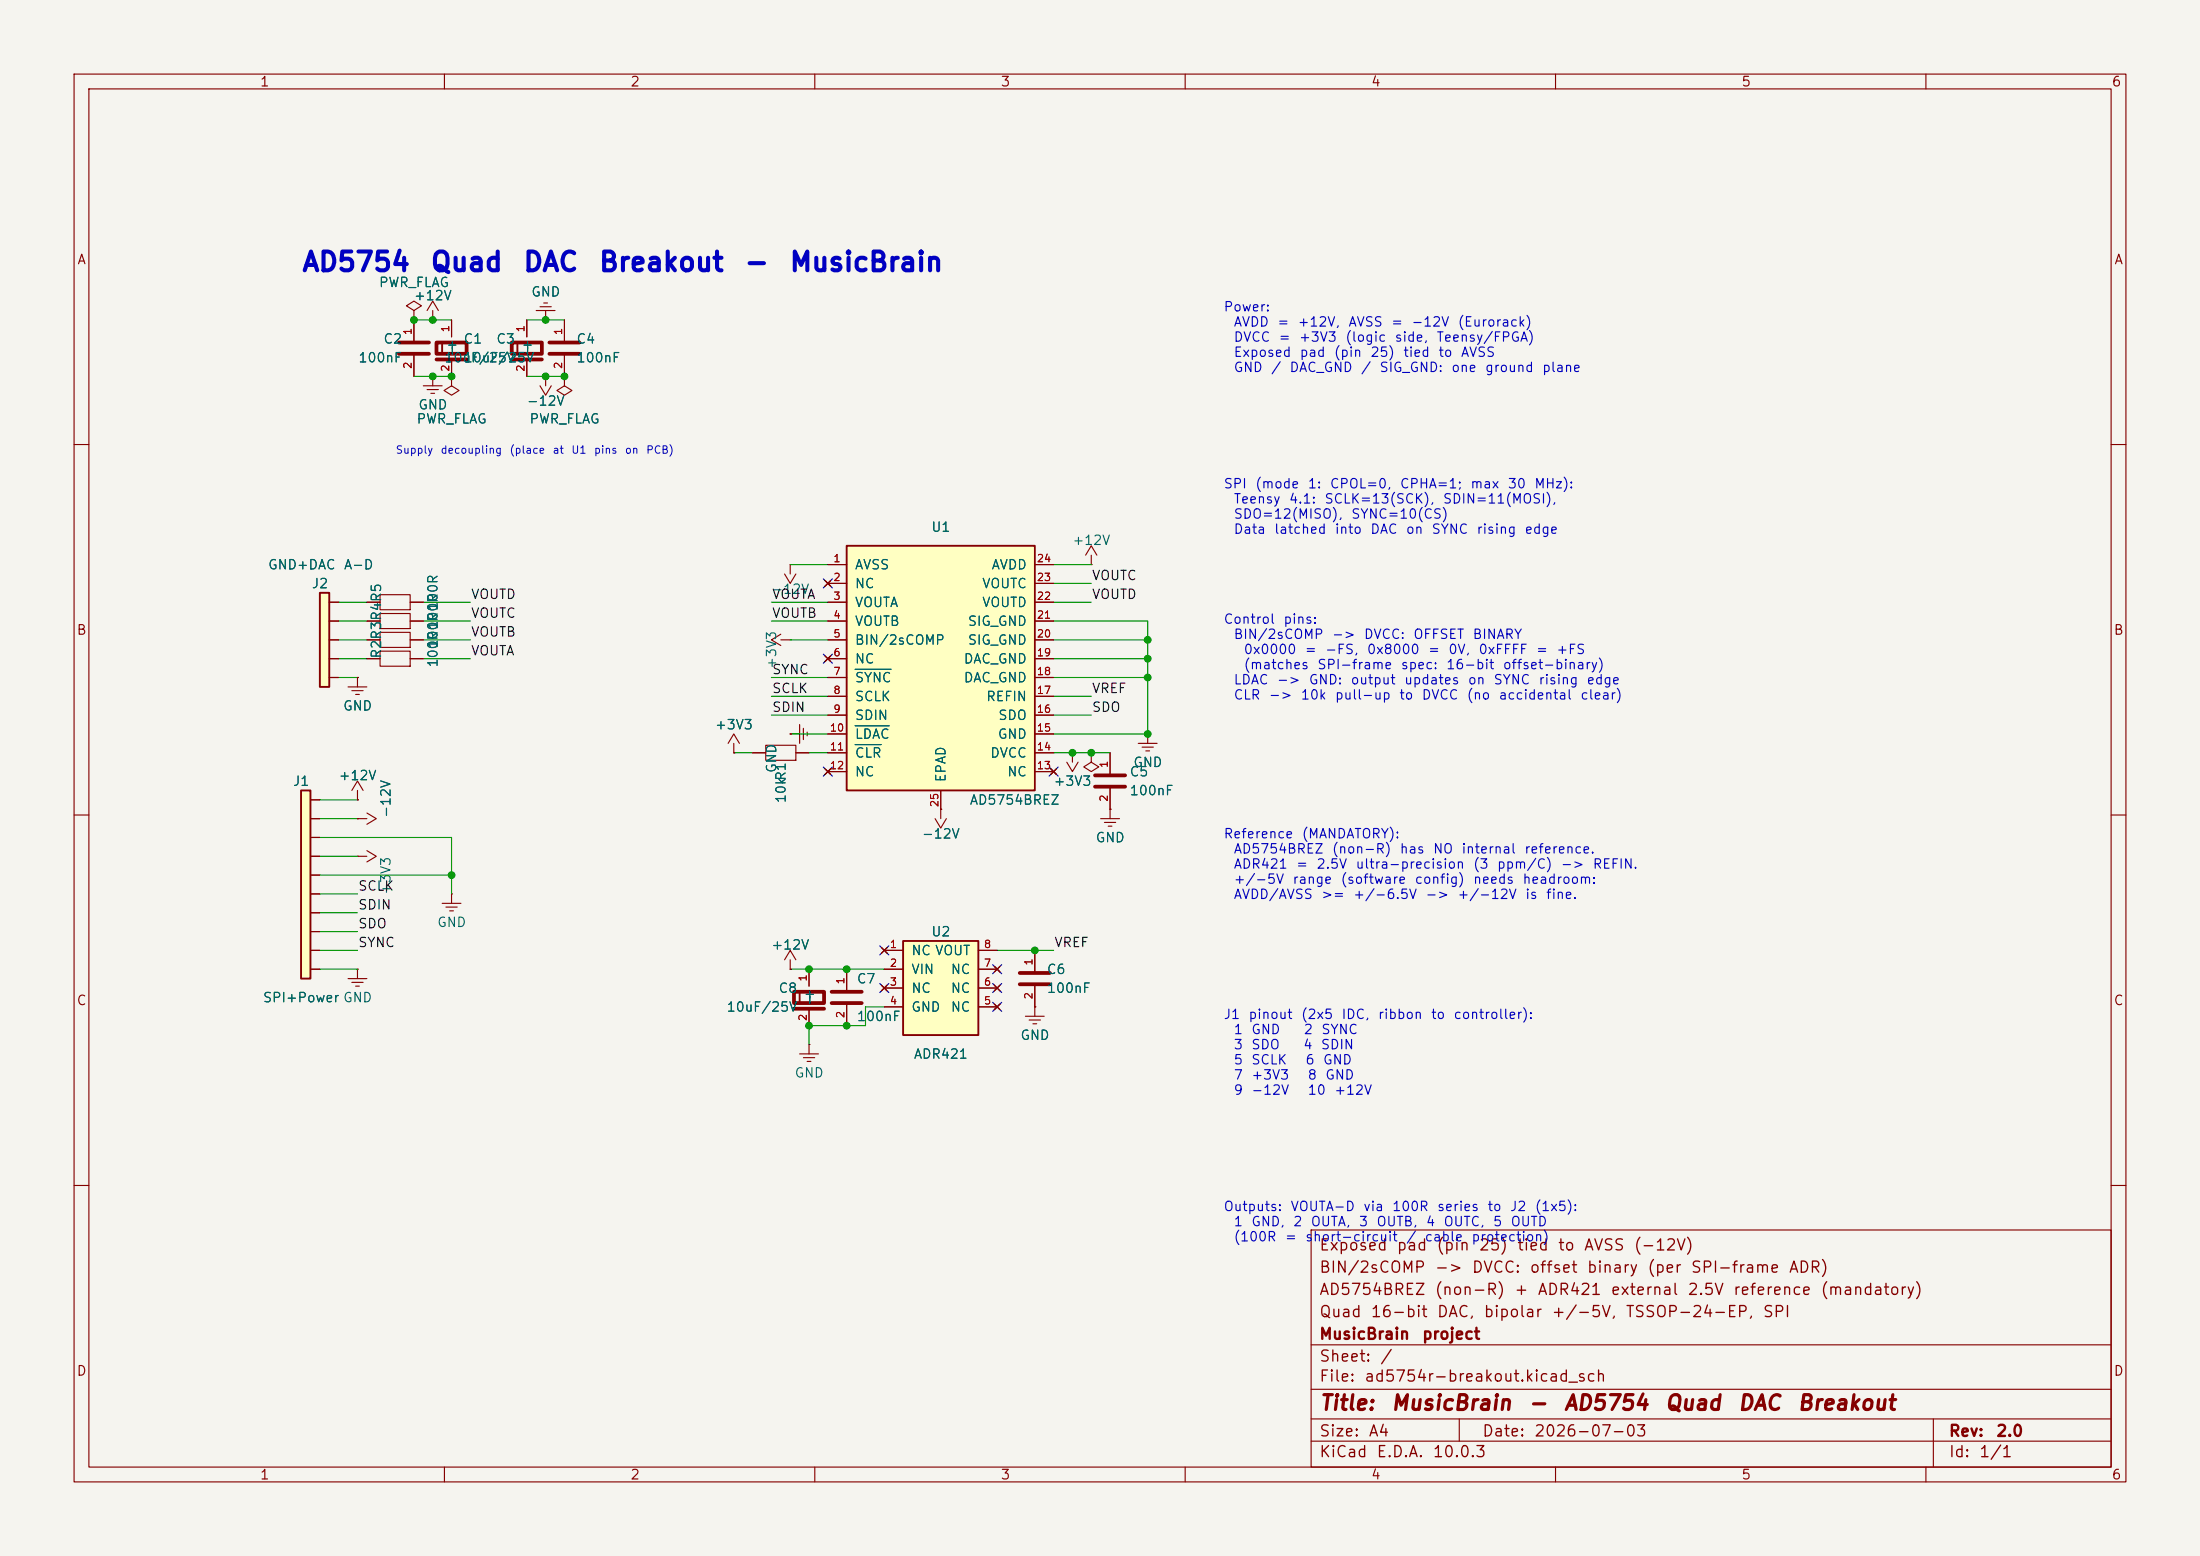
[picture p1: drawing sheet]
<svg xmlns="http://www.w3.org/2000/svg" width="297mm" height="210mm" viewBox="0 0 297 210" stroke-linecap="round" stroke-linejoin="round" font-family="sans-serif">
<path d="M0 0h297v210h-297z" fill="#f5f4ef" stroke="#f5f4ef" stroke-width=".14"/>
<g fill="none" stroke="#840000" stroke-width=".15">
<path d="M10 10h277v190h-277zM12 12h273v186h-273zM60 10v2M110 10v2M160 10v2M210 10v2M260 10v2M10 60h2M285 60h2M154.9 99.1h.1M154.9 99.1v1.2M10 110h2"/>
<path d="M48.3 110.5h.1M48.3 110.5h1.2M49.5 109.7l1.3 .8-1.3 .8M148.6 110.5h2.5M149.1 111h1.5M149.6 111.5h.5M149.9 109.2h.1M149.9 109.2v1.3M153.7 100.3h2.5M154.2 100.8h1.5M154.7 101.3h.5M285 110h2"/>
<path d="M10 160h2M177 166h108v32h-108zM285 160h2M60 198v2M110 198v2M160 198v2M177 194.5h108M177 191.5h108M177 187.5h108M177 181.5h108M197 191.5v3M210 198v2"/>
<path d="M260 198v2M261 191.5v6.5"/>
</g>
<path d="M43.2 80h1.2v12.7h-1.2z" fill="#ffffc2"/>
<path d="M43.2 80h1.2v12.7h-1.2z" fill="none" stroke="#840000" stroke-width=".25"/>
<path d="M44.4 91.4h1.3M44.4 88.9h1.3M44.4 86.4h1.3M44.4 83.8h1.3M44.4 81.3h1.3" fill="none" stroke="#840000" stroke-width=".15"/>
<path d="M114.3 73.7h25.4v33h-25.4z" fill="#ffffc2"/>
<path d="M59.7 46.2v1.6M69.8 46.2v1.6M114.3 73.7h25.4v33h-25.4z" fill="none" stroke="#840000" stroke-width=".25"/>
<g fill="none" stroke="#840000" stroke-width=".15">
<path d="M55.9 41.9l1-.6-1-.7-1 .7 1 .6v1.3M55.9 43.2h.1M57.1 52.1h2.6M57.7 52.6h1.5M58.2 53.1h.5M58.4 50.8h.1M58.4 50.8v1.3M61 50.8v1.3l1 .6-1 .6-1.1-.6 1.1-.6M61 50.8h.1M61 43.2v2.3M61 48.5v2.3M71.1 43.2v2.3"/>
<path d="M71.1 48.5v2.3M72.4 41.9h2.5M72.9 52.1l.8 1.2 .7-1.2M72.9 41.4h1.5M73.4 40.9h.5M73.7 50.8h.1M73.7 43.2h.1M73.7 41.9v1.3M73.7 50.8v1.3M76.2 50.8v1.3l1 .6-1 .6-1-.6 1-.6M76.2 50.8h.1M76.2 43.2v3"/>
<path d="M76.2 47.8v3M105.9 77.5l.8 1.2 .7-1.2M106.7 76.2h.1M106.7 76.2v1.3M111.4 78.4l.7 .7M111.8 76.2h2.5M111.8 78.7h2.5M112.1 78.4l-.7 .7M139.7 76.2h2.5M139.7 78.7h2.5M49.5 81.3h1.8M49.5 86.4h1.8"/>
<path d="M49.5 88.9h1.8M51.3 80.3h4.1v2h-4.1zM51.3 85.3h4.1v2.1h-4.1zM51.3 87.9h4.1v2h-4.1zM55.4 81.3h1.7M55.4 86.4h1.7M55.4 88.9h1.7M105.4 85.6l-1.3 .8 1.3 .7M105.4 86.4h1.3M106.7 86.4h.1M106.7 99.1h.1M106.7 99.1h1.2"/>
<path d="M107.9 97.8v2.5M108.5 98.3v1.5M109 98.8v.5M111.4 88.5l.7 .8M111.8 81.3h2.5M111.8 83.8h2.5M111.8 86.4h2.5M111.8 88.9h2.5M111.8 91.4h2.5M111.8 94h2.5M111.8 96.5h2.5M111.8 99.1h2.5"/>
<path d="M112.1 88.5l-.7 .8M139.7 81.3h2.5M139.7 83.8h2.5M139.7 86.4h2.5M139.7 88.9h2.5M139.7 91.4h2.5M139.7 94h2.5M139.7 96.5h2.5M139.7 99.1h2.5M47.5 106.7l.8-1.3 .7 1.3M48.3 108h.1M48.3 106.7v1.3"/>
<path d="M98.3 100.3l.8-1.2 .7 1.2M99.1 101.6h.1M99.1 100.3v1.3M101.6 101.6h1.8M103.4 100.6h4v2h-4zM107.4 101.6h1.8M111.4 103.8l.7 .7M111.8 101.6h2.5M111.8 104.1h2.5M112.1 103.8l-.7 .7M126.2 110.5l.8 1.3 .8-1.3M127 109.2h.1"/>
<path d="M127 106.7v3.8M139.7 101.6h2.5M139.7 104.1h2.5M141.9 103.8l.7 .7M142.6 103.8l-.7 .7M47 132.1h2.5M47.5 132.6h1.5M48 133.1h.5M48.3 130.8h.1M48.3 130.8v1.3"/>
</g>
<path d="M115.4 90.3h4.9M115.4 98h4.6M115.4 100.5h3.6" fill="none" stroke="#006464" stroke-width=".15"/>
<path d="M58.9 46.2h4.1v1.6h-4.1zM58.9 48.5h4.1M69.1 46.2h4.1v1.6h-4.1zM69.1 48.5h4.1M74.2 46.2h4M74.2 47.8h4" fill="none" stroke="#840000" stroke-width=".51"/>
<path d="M121.9 127h10.2v12.7h-10.2z" fill="#ffffc2"/>
<path d="M107.9 133.9v1.5M121.9 127h10.2v12.7h-10.2z" fill="none" stroke="#840000" stroke-width=".25"/>
<g fill="none" stroke="#840000" stroke-width=".15">
<path d="M55.9 43.2v3M55.9 47.8v3M47 92.7h2.5M47.5 93.2h1.5M48 93.7h.5M48.3 91.4h.1M48.3 91.4v1.3M48.3 115.6h.1M48.3 115.6h1.2M49.5 114.8l1.3 .8-1.3 .7M144 102.9l.8 1.2 .7-1.2M144.8 101.6h.1"/>
<path d="M144.8 101.6v1.3M147.3 101.6v1.3l1 .6-1 .6-1-.6 1-.6M147.3 101.6h.1M59.7 121.9h2.5M60.2 122.4h1.5M60.7 122.9h.5M61 120.7h.1M61 120.7v1.2M105.9 129.5l.8-1.2 .7 1.2M106.7 130.8h.1M106.7 129.5v1.3M109.2 130.8v2.3"/>
<path d="M109.2 136.1v2.3M114.3 130.8v3.1M114.3 135.4v3M119 127.9l.8 .8M119 133l.8 .7M119.4 128.3h2.5M119.4 130.8h2.5M119.4 133.4h2.5M119.4 135.9h2.5M119.8 127.9l-.8 .8M119.8 133l-.8 .7M132.1 128.3h2.5"/>
<path d="M132.1 130.8h2.5M132.1 133.4h2.5M132.1 135.9h2.5M134.2 135.5l.8 .8M134.2 133l.8 .7M134.2 130.4l.8 .8M135 135.5l-.8 .8M135 133l-.8 .7M135 130.4l-.8 .8M138.4 137.2h2.6M138.9 137.7h1.6M139.4 138.2h.6"/>
<path d="M139.7 135.9h.1M139.7 128.3v3M139.7 132.8v4.4M107.9 142.2h2.6M108.5 142.7h1.5M109 143.3h.5M109.2 141h.1M109.2 141v1.2"/>
</g>
<path d="M53.8 46.2h4.1M53.8 47.8h4.1M107.2 133.9h4.1v1.5h-4.1zM107.2 136.1h4.1M112.3 133.9h4M112.3 135.4h4M137.7 131.3h4M137.7 132.8h4" fill="none" stroke="#840000" stroke-width=".51"/>
<path d="M40.6 106.7h1.3v25.4h-1.3z" fill="#ffffc2"/>
<path d="M40.6 106.7h1.3v25.4h-1.3z" fill="none" stroke="#840000" stroke-width=".25"/>
<g fill="none" stroke="#840000" stroke-width=".15">
<path d="M55.9 43.2h.1M55.9 43.2v3M55.9 47.8v3M57.7 41.9l.7-1.3 .8 1.3M58.4 43.2h.1M58.4 50.8h.1M58.4 41.9v1.3M61 50.8h.1M61 43.2v2.3M61 48.5v2.3M71.1 43.2v2.3M71.1 48.5v2.3"/>
<path d="M73.7 50.8h.1M73.7 43.2h.1M76.2 50.8h.1M76.2 43.2v3M76.2 47.8v3M111.4 78.4l.7 .7M111.8 76.2h2.5M111.8 78.7h2.5M112.1 78.4l-.7 .7M139.7 76.2h2.5M139.7 78.7h2.5M146.6 74.9l.7-1.2 .8 1.2"/>
<path d="M147.3 76.2h.1M147.3 74.9v1.3M44.4 83.8h1.3M44.4 81.3h1.3M44.4 86.4h1.3M44.4 88.9h1.3M44.4 91.4h1.3M48.3 91.4h.1M49.5 83.8h1.8M49.5 81.3h1.8M49.5 86.4h1.8M49.5 88.9h1.8"/>
<path d="M51.3 82.8h4.1v2h-4.1zM55.4 83.8h1.7M55.4 81.3h1.7M55.4 86.4h1.7M55.4 88.9h1.7M106.7 99.1h.1M111.4 88.5l.7 .8M111.8 83.8h2.5M111.8 81.3h2.5M111.8 86.4h2.5M111.8 88.9h2.5M111.8 91.4h2.5"/>
<path d="M111.8 94h2.5M111.8 96.5h2.5M111.8 99.1h2.5M112.1 88.5l-.7 .8M139.7 83.8h2.5M139.7 81.3h2.5M139.7 86.4h2.5M139.7 88.9h2.5M139.7 91.4h2.5M139.7 94h2.5M139.7 96.5h2.5M139.7 99.1h2.5"/>
<path d="M154.9 99.1h.1M41.9 118.1h1.3M41.9 115.6h1.3M41.9 113h1.3M41.9 110.5h1.3M41.9 108h1.3M48.3 108h.1M48.3 110.5h.1M99.1 101.6h.1M101.6 101.6h1.8M107.4 101.6h1.8M111.4 103.8l.7 .7"/>
<path d="M111.8 101.6h2.5M111.8 104.1h2.5M112.1 103.8l-.7 .7M127 109.2h.1M127 106.7v2.5M139.7 101.6h2.5M139.7 104.1h2.5M141.9 103.8l.7 .7M142.6 103.8l-.7 .7M144.8 101.6h.1M147.3 101.6h.1M149.9 109.2h.1"/>
<path d="M149.9 101.6v3M149.9 106.2v3M41.9 130.8h1.3M41.9 128.3h1.3M41.9 125.7h1.3M41.9 123.2h1.3M41.9 120.7h1.3M106.7 130.8h.1M109.2 130.8v2.3M109.2 136.1v2.3M114.3 130.8v3.1M114.3 135.4v3"/>
<path d="M119 127.9l.8 .8M119 133l.8 .7M119.4 130.8h2.5M119.4 128.3h2.5M119.4 133.4h2.5M119.4 135.9h2.5M119.8 127.9l-.8 .8M119.8 133l-.8 .7M132.1 130.8h2.5M132.1 128.3h2.5M132.1 133.4h2.5M132.1 135.9h2.5"/>
<path d="M134.2 135.5l.8 .8M134.2 133l.8 .7M134.2 130.4l.8 .8M135 135.5l-.8 .8M135 133l-.8 .7M135 130.4l-.8 .8M139.7 135.9h.1M139.7 128.3v3M139.7 132.8v3.1"/>
</g>
<path d="M147.8 104.6h4.1M147.8 106.2h4.1" fill="none" stroke="#840000" stroke-width=".51"/>
<g fill="none" stroke="#009600" stroke-width=".15">
<path d="M55.9 50.8h5.1M55.9 43.2h5.1M71.1 50.8h5.1M71.1 43.2h5.1M106.7 76.2h5.1M142.2 76.2h5.1M142.2 78.7h5.1M45.7 88.9h3.8M45.7 86.4h3.8M45.7 91.4h2.6M45.7 83.8h3.8M45.7 81.3h3.8"/>
<path d="M57.1 88.9h6.4M57.1 86.4h6.4M57.1 83.8h6.4M57.1 81.3h6.4M104.1 91.4h7.7M104.1 83.8h7.7M104.1 94h7.7M104.1 96.5h7.7M104.1 81.3h7.7M106.7 86.4h5.1M106.7 99.1h5.1M142.2 88.9h12.7"/>
<path d="M142.2 86.4h12.7M142.2 91.4h12.7M142.2 83.8h12.7v15.3h-12.7M142.2 94h5.1M142.2 96.5h5.1M142.2 81.3h5.1M43.2 113h17.8v7.7M43.2 118.1h17.8M43.2 115.6h5.1M43.2 110.5h5.1M43.2 108h5.1M99.1 101.6h2.5"/>
<path d="M109.2 101.6h2.6M142.2 101.6h7.7M43.2 125.7h5.1M43.2 120.7h5.1M43.2 128.3h5.1M43.2 130.8h5.1M43.2 123.2h5.1M106.7 130.8h12.7M119.4 135.9h-2.6v2.5h-7.6v2.6M134.6 128.3h7.6"/>
</g>
<g fill="none" stroke="#000084" stroke-width=".15">
<path d="M111.2 78.1l1.2 1.2M112.4 78.1l-1.2 1.2M111.2 88.3l1.2 1.2M112.4 88.3l-1.2 1.2M111.2 103.5l1.2 1.2M112.4 103.5l-1.2 1.2M141.6 103.5l1.2 1.2M142.8 103.5l-1.2 1.2M118.8 127.7l1.2 1.2M118.8 132.7l1.2 1.3M120 127.7l-1.2 1.2M120 132.7l-1.2 1.3"/>
<path d="M134 132.7l1.2 1.3M134 135.3l1.2 1.2M134 130.2l1.2 1.2M135.2 132.7l-1.2 1.3M135.2 135.3l-1.2 1.2M135.2 130.2l-1.2 1.2"/>
</g>
<path d="M115.4 90.3h4.9M115.4 98h4.6M115.4 100.5h3.6" fill="none" stroke="#006464" stroke-width=".15"/>
<g fill="#009600" stroke="#009600" stroke-width=".14">
<circle cx="61" cy="118.1" r=".46"/>
<circle cx="109.2" cy="130.8" r=".46"/>
<circle cx="144.8" cy="101.6" r=".46"/>
<circle cx="114.3" cy="138.4" r=".46"/>
<circle cx="109.2" cy="138.4" r=".46"/>
<circle cx="139.7" cy="128.3" r=".46"/>
<circle cx="114.3" cy="130.8" r=".46"/>
<circle cx="154.9" cy="88.9" r=".46"/>
<circle cx="154.9" cy="91.4" r=".46"/>
<circle cx="154.9" cy="99.1" r=".46"/>
<circle cx="154.9" cy="86.4" r=".46"/>
<circle cx="147.3" cy="101.6" r=".46"/>
<circle cx="73.7" cy="50.8" r=".46"/>
<circle cx="76.2" cy="50.8" r=".46"/>
<circle cx="61" cy="50.8" r=".46"/>
<circle cx="73.7" cy="43.2" r=".46"/>
<circle cx="58.4" cy="50.8" r=".46"/>
<circle cx="58.4" cy="43.2" r=".46"/>
<circle cx="55.9" cy="43.2" r=".46"/>
</g>
<g font-size="2.5" fill="#0000c2">
<text x="40.6" y="37.3">AD5754</text>
<text x="58" y="37.3">Quad</text>
<text x="70.5" y="37.3">DAC</text>
<text x="80.7" y="37.3">Breakout</text>
<text x="100.3" y="37.3">-</text>
<text x="106.4" y="37.3">MusicBrain</text>
</g>
<g font-size="2" fill="#840000">
<text x="178" y="190.8">Title:</text>
<text x="187.7" y="190.8">MusicBrain</text>
<text x="206.2" y="190.8">-</text>
<text x="211" y="190.8">AD5754</text>
<text x="224.6" y="190.8">Quad</text>
<text x="234.5" y="190.8">DAC</text>
<text x="242.5" y="190.8">Breakout</text>
</g>
<g font-size="1.5" fill="#840000">
<text x="178" y="172.2">BIN/2sCOMP</text>
<text x="178" y="169.2">Exposed</text>
<text x="188.4" y="169.2">pad</text>
<text x="193.6" y="172.2">-&gt;</text>
<text x="193.8" y="169.2">(pin</text>
<text x="198.6" y="172.2">DVCC:</text>
<text x="199.5" y="169.2">25)</text>
<text x="204.7" y="169.2">tied</text>
<text x="206.4" y="172.2">offset</text>
<text x="210.2" y="169.2">to</text>
<text x="213.7" y="169.2">AVSS</text>
<text x="214.1" y="172.2">binary</text>
<text x="220.5" y="169.2">(-12V)</text>
<text x="222.3" y="172.2">(per</text>
<text x="228.2" y="172.2">SPI-frame</text>
<text x="241.4" y="172.2">ADR)</text>
<text x="178" y="178.2">Quad</text>
<text x="178" y="175.2">AD5754BREZ</text>
<text x="184.9" y="178.2">16-bit</text>
<text x="193.6" y="175.2">(non-R)</text>
<text x="193.9" y="178.2">DAC,</text>
<text x="200.2" y="178.2">bipolar</text>
<text x="204.3" y="175.2">+</text>
<text x="207.5" y="175.2">ADR421</text>
<text x="209.3" y="178.2">+/-5V,</text>
<text x="217.3" y="175.2">external</text>
<text x="219.4" y="178.2">TSSOP-24-EP,</text>
<text x="227.7" y="175.2">2.5V</text>
<text x="233.9" y="175.2">reference</text>
<text x="237.9" y="178.2">SPI</text>
<text x="245.7" y="175.2">(mandatory)</text>
<text x="178" y="184.2">Sheet:</text>
<text x="178" y="181.2">MusicBrain</text>
<text x="186.2" y="184.2">/</text>
<text x="191.9" y="181.2">project</text>
<text x="178" y="186.9">File:</text>
<text x="184.1" y="186.9">ad5754r-breakout.kicad_sch</text>
<text x="178" y="197.1">KiCad</text>
<text x="178" y="194.3">Size:</text>
<text x="184.7" y="194.3">A4</text>
<text x="185.7" y="197.1">E.D.A.</text>
<text x="193.3" y="197.1">10.0.3</text>
<text x="200" y="194.3">Date:</text>
<text x="207" y="194.3">2026-07-03</text>
<text x="263" y="194.3">Rev:</text>
<text x="263" y="197.1">Id:</text>
<text x="267.1" y="197.1">1/1</text>
<text x="269.4" y="194.3">2.0</text>
</g>
<g font-size="1.3" fill="#840000">
<text x="35" y="12">1</text>
<text x="85" y="12">2</text>
<text x="135" y="12">3</text>
<text x="185" y="12">4</text>
<text x="235" y="12">5</text>
<text x="285" y="12">6</text>
<text x="10.3" y="36">A</text>
<text x="285.3" y="36">A</text>
<text x="10.3" y="86">B</text>
<text x="285.3" y="86">B</text>
<text x="10.3" y="136">C</text>
<text x="285.3" y="136">C</text>
<text x="10.3" y="186">D</text>
<text x="285.3" y="186">D</text>
<text x="35" y="200">1</text>
<text x="85" y="200">2</text>
<text x="135" y="200">3</text>
<text x="185" y="200">4</text>
<text x="235" y="200">5</text>
<text x="285" y="200">6</text>
</g>
<g font-size="1.3" fill="#006464">
<text x="51.1" y="39.1">PWR_FLAG</text>
<text x="55.8" y="40.8">+12V</text>
<text x="71.6" y="40.3">GND</text>
<text x="51.7" y="46.7">C2</text>
<text x="61.9" y="47.5" transform="rotate(-90 61.9 47.5)">+</text>
<text x="62.5" y="46.7">C1</text>
<text x="66.9" y="46.7">C3</text>
<text x="72.1" y="47.5" transform="rotate(-90 72.1 47.5)">+</text>
<text x="77.7" y="46.7">C4</text>
<text x="48.3" y="49.2">100nF</text>
<text x="59.9" y="49.2">10uF/25V</text>
<text x="61.9" y="48.3" transform="rotate(-90 61.9 48.3)">-</text>
<text x="62.5" y="49.2">10uF/25V</text>
<text x="72.1" y="48.3" transform="rotate(-90 72.1 48.3)">-</text>
<text x="77.7" y="49.2">100nF</text>
<text x="56.1" y="57.5">PWR_FLAG</text>
<text x="56.4" y="55.6">GND</text>
<text x="71" y="55.1">-12V</text>
<text x="71.4" y="57.5">PWR_FLAG</text>
<text x="36.1" y="77.2">GND+DAC</text>
<text x="46.3" y="77.2">A-D</text>
<text x="115.3" y="77.2">AVSS</text>
<text x="125.6" y="72.1">U1</text>
<text x="133.8" y="77.2">AVDD</text>
<text x="144.7" y="73.9">+12V</text>
<text x="42" y="79.7">J2</text>
<text x="104" y="80.5">-12V</text>
<text x="115.3" y="79.7">NC</text>
<text x="115.3" y="82.3">VOUTA</text>
<text x="132.5" y="82.3">VOUTD</text>
<text x="132.5" y="79.7">VOUTC</text>
<text x="51.8" y="89" transform="rotate(-90 51.8 89)">R2R3R4R5</text>
<text x="59.4" y="87.6" transform="rotate(-90 59.4 87.6)">100R100R</text>
<text x="59.4" y="85.1" transform="rotate(-90 59.4 85.1)">100R</text>
<text x="115.3" y="84.8">VOUTB</text>
<text x="115.3" y="87.3">BIN/2sCOMP</text>
<text x="115.3" y="89.9">NC</text>
<text x="130" y="89.9">DAC_GND</text>
<text x="130.6" y="87.3">SIG_GND</text>
<text x="130.6" y="84.8">SIG_GND</text>
<text x="59.4" y="90.2" transform="rotate(-90 59.4 90.2)">100R100R</text>
<text x="105.1" y="90.4" transform="rotate(-90 105.1 90.4)">+3V3</text>
<text x="115.3" y="92.4">SYNC</text>
<text x="115.3" y="95">SCLK</text>
<text x="130" y="92.4">DAC_GND</text>
<text x="133" y="95">REFIN</text>
<text x="46.2" y="96.2">GND</text>
<text x="96.4" y="98.8">+3V3</text>
<text x="115.3" y="97.5">SDIN</text>
<text x="115.3" y="100">LDAC</text>
<text x="134.6" y="100">GND</text>
<text x="134.7" y="97.5">SDO</text>
<text x="39.4" y="106.4">J1</text>
<text x="45.6" y="105.6">+12V</text>
<text x="105.1" y="104.4" transform="rotate(-90 105.1 104.4)">GND</text>
<text x="106.4" y="105.5" transform="rotate(-90 106.4 105.5)">R1</text>
<text x="115.3" y="102.6">CLR</text>
<text x="115.3" y="105.1">NC</text>
<text x="128" y="105.7" transform="rotate(-90 128 105.7)">EPAD</text>
<text x="133.6" y="102.6">DVCC</text>
<text x="135.9" y="105.1">NC</text>
<text x="142.1" y="106.4">+3V3</text>
<text x="152.4" y="105.1">C5</text>
<text x="152.4" y="107.7">100nF</text>
<text x="152.9" y="103.8">GND</text>
<text x="53" y="110.5" transform="rotate(-90 53 110.5)">-12V</text>
<text x="106.4" y="108.5" transform="rotate(-90 106.4 108.5)">10k</text>
<text x="124.4" y="113.5">-12V</text>
<text x="130.8" y="108.9">AD5754BREZ</text>
<text x="147.8" y="114">GND</text>
<text x="53" y="120.9" transform="rotate(-90 53 120.9)">+3V3</text>
<text x="58.9" y="125.4">GND</text>
<text x="104" y="128.5">+12V</text>
<text x="122.9" y="129.2">NC VOUT</text>
<text x="122.9" y="131.8">VIN</text>
<text x="125.6" y="126.7">U2</text>
<text x="128.3" y="131.8">NC</text>
<text x="141.2" y="131.8">C6</text>
<text x="35.4" y="135.6">SPI+Power GND</text>
<text x="35.4" y="135.6">SPI+Power</text>
<text x="98" y="136.9">10uF/25V</text>
<text x="105" y="134.3">C8</text>
<text x="110.2" y="135.9" transform="rotate(-90 110.2 135.9)">-</text>
<text x="110.2" y="135.1" transform="rotate(-90 110.2 135.1)">+</text>
<text x="115.6" y="133.1">C7</text>
<text x="122.9" y="134.3">NC</text>
<text x="122.9" y="136.9">GND</text>
<text x="128.3" y="136.9">NC</text>
<text x="128.3" y="134.3">NC</text>
<text x="141.2" y="134.3">100nF</text>
<text x="115.6" y="138.1">100nF</text>
<text x="123.3" y="143.2">ADR421</text>
<text x="137.7" y="140.7">GND</text>
<text x="107.2" y="145.8">GND</text>
</g>
<g font-size="1.3" fill="#0000c2">
<text x="165.1" y="42.4">Power:</text>
<text x="166.5" y="44.4">AVDD</text>
<text x="166.5" y="46.4">DVCC</text>
<text x="172.3" y="44.4">=</text>
<text x="172.5" y="46.4">=</text>
<text x="175.1" y="44.4">+12V,</text>
<text x="175.3" y="46.4">+3V3</text>
<text x="181.5" y="46.4">(logic</text>
<text x="181.9" y="44.4">AVSS</text>
<text x="187.7" y="44.4">=</text>
<text x="188.2" y="46.4">side,</text>
<text x="190.4" y="44.4">-12V</text>
<text x="193.8" y="46.4">Teensy/FPGA)</text>
<text x="196.7" y="44.4">(Eurorack)</text>
<text x="166.5" y="48.5">Exposed</text>
<text x="166.5" y="50.5">GND</text>
<text x="171.5" y="50.5">/</text>
<text x="174" y="50.5">DAC_GND</text>
<text x="175.4" y="48.5">pad</text>
<text x="180" y="48.5">(pin</text>
<text x="183.6" y="50.5">/</text>
<text x="184.9" y="48.5">25)</text>
<text x="186.1" y="50.5">SIG_GND:</text>
<text x="189.3" y="48.5">tied</text>
<text x="194.1" y="48.5">to</text>
<text x="195.8" y="50.5">one</text>
<text x="197.1" y="48.5">AVSS</text>
<text x="200.4" y="50.5">ground</text>
<text x="208.1" y="50.5">plane</text>
<text x="165.1" y="66.2">SPI</text>
<text x="166.5" y="68.3">Teensy</text>
<text x="166.5" y="70.3">SDO=12(MISO),</text>
<text x="169.4" y="66.2">(mode</text>
<text x="173.9" y="68.3">4.1:</text>
<text x="176.5" y="66.2">1:</text>
<text x="178.7" y="68.3">SCLK=13(SCK),</text>
<text x="179.4" y="66.2">CPOL=0,</text>
<text x="182.3" y="70.3">SYNC=10(CS)</text>
<text x="188.9" y="66.2">CPHA=1;</text>
<text x="194.7" y="68.3">SDIN=11(MOSI),</text>
<text x="198.4" y="66.2">max</text>
<text x="203.5" y="66.2">30</text>
<text x="207" y="66.2">MHz):</text>
<text x="166.5" y="72.4">Data</text>
<text x="171.9" y="72.4">latched</text>
<text x="180.1" y="72.4">into</text>
<text x="184.9" y="72.4">DAC</text>
<text x="189.7" y="72.4">on</text>
<text x="193.2" y="72.4">SYNC</text>
<text x="199.2" y="72.4">rising</text>
<text x="205.7" y="72.4">edge</text>
<text x="165.1" y="84.5">Control</text>
<text x="166.5" y="86.6">BIN/2sCOMP</text>
<text x="167.8" y="88.6">0x0000</text>
<text x="173.2" y="84.5">pins:</text>
<text x="176.1" y="88.6">=</text>
<text x="178.8" y="88.6">-FS,</text>
<text x="179.7" y="86.6">-&gt;</text>
<text x="184" y="86.6">DVCC:</text>
<text x="184.4" y="88.6">0x8000</text>
<text x="190.7" y="86.6">OFFSET</text>
<text x="192.7" y="88.6">=</text>
<text x="195.4" y="88.6">0V,</text>
<text x="198.7" y="86.6">BINARY</text>
<text x="199.5" y="88.6">0xFFFF</text>
<text x="207.3" y="88.6">=</text>
<text x="210" y="88.6">+FS</text>
<text x="166.5" y="92.7">LDAC</text>
<text x="166.5" y="94.7">CLR</text>
<text x="167.8" y="90.6">(matches</text>
<text x="171.2" y="94.7">-&gt;</text>
<text x="172.3" y="92.7">-&gt;</text>
<text x="175.5" y="94.7">10k</text>
<text x="176.6" y="92.7">GND:</text>
<text x="177.7" y="90.6">SPI-frame</text>
<text x="180.1" y="94.7">pull-up</text>
<text x="182.2" y="92.7">output</text>
<text x="188.8" y="94.7">to</text>
<text x="189" y="90.6">spec:</text>
<text x="189.5" y="92.7">updates</text>
<text x="191.8" y="94.7">DVCC</text>
<text x="195.1" y="90.6">16-bit</text>
<text x="197.9" y="94.7">(no</text>
<text x="198.1" y="92.7">on</text>
<text x="201.5" y="92.7">SYNC</text>
<text x="202.2" y="94.7">accidental</text>
<text x="202.8" y="90.6">offset-binary)</text>
<text x="207.6" y="92.7">rising</text>
<text x="213.3" y="94.7">clear)</text>
<text x="214.1" y="92.7">edge</text>
<text x="165.1" y="113.5">Reference</text>
<text x="175.6" y="113.5">(MANDATORY):</text>
<text x="166.5" y="115.5">AD5754BREZ</text>
<text x="166.5" y="117.6">ADR421</text>
<text x="166.5" y="119.6">+/-5V</text>
<text x="174.4" y="119.6">range</text>
<text x="174.9" y="117.6">=</text>
<text x="177.6" y="117.6">2.5V</text>
<text x="179.7" y="115.5">(non-R)</text>
<text x="180.9" y="119.6">(software</text>
<text x="182.9" y="117.6">ultra-precision</text>
<text x="188.9" y="115.5">has</text>
<text x="190.9" y="119.6">config)</text>
<text x="193.4" y="115.5">NO</text>
<text x="197.2" y="115.5">internal</text>
<text x="198.8" y="117.6">(3</text>
<text x="198.8" y="119.6">needs</text>
<text x="202" y="117.6">ppm/C)</text>
<text x="205.4" y="119.6">headroom:</text>
<text x="205.7" y="115.5">reference.</text>
<text x="210.6" y="117.6">-&gt;</text>
<text x="214.9" y="117.6">REFIN.</text>
<text x="166.5" y="121.7">AVDD/AVSS</text>
<text x="178.3" y="121.7">&gt;=</text>
<text x="182.6" y="121.7">+/-6.5V</text>
<text x="192.3" y="121.7">-&gt;</text>
<text x="196.7" y="121.7">+/-12V</text>
<text x="205.8" y="121.7">is</text>
<text x="208.6" y="121.7">fine.</text>
<text x="165.1" y="137.9">J1</text>
<text x="168.4" y="137.9">pinout</text>
<text x="175.5" y="137.9">(2x5</text>
<text x="181" y="137.9">IDC,</text>
<text x="185.9" y="137.9">ribbon</text>
<text x="193.1" y="137.9">to</text>
<text x="196.1" y="137.9">controller):</text>
<text x="166.5" y="139.9">1</text>
<text x="166.5" y="141.9">3</text>
<text x="166.5" y="144">5</text>
<text x="168.8" y="139.9">GND</text>
<text x="168.8" y="141.9">SDO</text>
<text x="168.8" y="144">SCLK</text>
<text x="175.8" y="141.9">4</text>
<text x="175.9" y="139.9">2</text>
<text x="176.1" y="144">6</text>
<text x="178.2" y="141.9">SDIN</text>
<text x="178.3" y="139.9">SYNC</text>
<text x="178.5" y="144">GND</text>
<text x="166.5" y="146">7</text>
<text x="166.5" y="148.1">9</text>
<text x="168.8" y="146">+3V3</text>
<text x="168.8" y="148.1">-12V</text>
<text x="176.4" y="146">8</text>
<text x="176.4" y="148.1">10</text>
<text x="178.8" y="146">GND</text>
<text x="180" y="148.1">+12V</text>
<text x="165.1" y="163.8">Outputs:</text>
<text x="166.5" y="165.8">1</text>
<text x="166.5" y="167.9">(100R</text>
<text x="168.8" y="165.8">GND,</text>
<text x="173.4" y="167.9">=</text>
<text x="174.1" y="163.8">VOUTA-D</text>
<text x="174.5" y="165.8">2</text>
<text x="176.1" y="167.9">short-circuit</text>
<text x="176.9" y="165.8">OUTA,</text>
<text x="183.4" y="165.8">3</text>
<text x="184" y="163.8">via</text>
<text x="185.7" y="165.8">OUTB,</text>
<text x="187.8" y="163.8">100R</text>
<text x="189.7" y="167.9">/</text>
<text x="192.2" y="167.9">cable</text>
<text x="192.4" y="165.8">4</text>
<text x="193.9" y="163.8">series</text>
<text x="194.8" y="165.8">OUTC,</text>
<text x="198.6" y="167.9">protection)</text>
<text x="200.7" y="163.8">to</text>
<text x="201.5" y="165.8">5</text>
<text x="203.8" y="163.8">J2</text>
<text x="203.8" y="165.8">OUTD</text>
<text x="207.1" y="163.8">(1x5):</text>
</g>
<g font-size="1.3" fill="#0f0f0f">
<text x="63.5" y="81.2">VOUTD</text>
<text x="63.5" y="83.7">VOUTC</text>
<text x="104.1" y="83.7">VOUTB</text>
<text x="104.1" y="81.2">VOUTA</text>
<text x="147.3" y="78.6">VOUTC</text>
<text x="147.3" y="81.2">VOUTD</text>
<text x="63.5" y="88.8">VOUTA</text>
<text x="63.5" y="86.2">VOUTB</text>
<text x="104.1" y="91.3">SYNC</text>
<text x="104.1" y="93.9">SCLK</text>
<text x="147.3" y="93.9">VREF</text>
<text x="104.1" y="96.4">SDIN</text>
<text x="147.3" y="96.4">SDO</text>
<text x="48.3" y="125.6">SDO</text>
<text x="48.3" y="123.1">SDIN</text>
<text x="48.3" y="120.5">SCLK</text>
<text x="48.3" y="128.1">SYNC</text>
<text x="142.2" y="128.1">VREF</text>
</g>
<g font-size="1" fill="#a90000">
<text x="55.8" y="45.3" transform="rotate(-90 55.8 45.3)">1</text>
<text x="60.9" y="44.9" transform="rotate(-90 60.9 44.9)">1</text>
<text x="71" y="44.9" transform="rotate(-90 71 44.9)">1</text>
<text x="76.1" y="45.3" transform="rotate(-90 76.1 45.3)">1</text>
<text x="55.8" y="49.9" transform="rotate(-90 55.8 49.9)">2</text>
<text x="60.9" y="50.3" transform="rotate(-90 60.9 50.3)">2</text>
<text x="71" y="50.3" transform="rotate(-90 71 50.3)">2</text>
<text x="76.1" y="49.9" transform="rotate(-90 76.1 49.9)">2</text>
<text x="112.4" y="76.1">1</text>
<text x="139.9" y="76.1">24</text>
<text x="112.4" y="78.7">2</text>
<text x="112.4" y="81.2">3</text>
<text x="112.4" y="83.7">4</text>
<text x="139.9" y="83.7">21</text>
<text x="139.9" y="81.2">22</text>
<text x="139.9" y="78.7">23</text>
<text x="112.4" y="86.3">5</text>
<text x="112.4" y="88.8">6</text>
<text x="139.9" y="88.8">19</text>
<text x="139.9" y="86.3">20</text>
<text x="112.4" y="91.4">7</text>
<text x="112.4" y="93.9">8</text>
<text x="139.9" y="93.9">17</text>
<text x="139.9" y="91.4">18</text>
<text x="111.9" y="99">10</text>
<text x="111.9" y="101.5">11</text>
<text x="112.4" y="96.4">9</text>
<text x="139.9" y="101.5">14</text>
<text x="139.9" y="99">15</text>
<text x="139.9" y="96.4">16</text>
<text x="111.9" y="104.1">12</text>
<text x="139.9" y="104.1">13</text>
<text x="149.8" y="103.7" transform="rotate(-90 149.8 103.7)">1</text>
<text x="126.9" y="109" transform="rotate(-90 126.9 109)">25</text>
<text x="149.8" y="108.3" transform="rotate(-90 149.8 108.3)">2</text>
<text x="120" y="128.2">1</text>
<text x="120" y="130.7">2</text>
<text x="132.7" y="130.7">7</text>
<text x="132.7" y="128.2">8</text>
<text x="139.6" y="130.4" transform="rotate(-90 139.6 130.4)">1</text>
<text x="109.1" y="137.9" transform="rotate(-90 109.1 137.9)">2</text>
<text x="109.1" y="132.6" transform="rotate(-90 109.1 132.6)">1</text>
<text x="114.2" y="137.5" transform="rotate(-90 114.2 137.5)">2</text>
<text x="114.2" y="132.9" transform="rotate(-90 114.2 132.9)">1</text>
<text x="120" y="133.3">3</text>
<text x="120" y="135.8">4</text>
<text x="132.7" y="135.8">5</text>
<text x="132.7" y="133.3">6</text>
<text x="139.6" y="135" transform="rotate(-90 139.6 135)">2</text>
</g>
<g font-size="1" fill="#0000c2">
<text x="53.3" y="61.5">Supply</text>
<text x="59.4" y="61.5">decoupling</text>
<text x="68.7" y="61.5">(place</text>
<text x="74.5" y="61.5">at</text>
<text x="77" y="61.5">U1</text>
<text x="80.1" y="61.5">pins</text>
<text x="84.3" y="61.5">on</text>
<text x="87.1" y="61.5">PCB)</text>
</g>
</svg>
